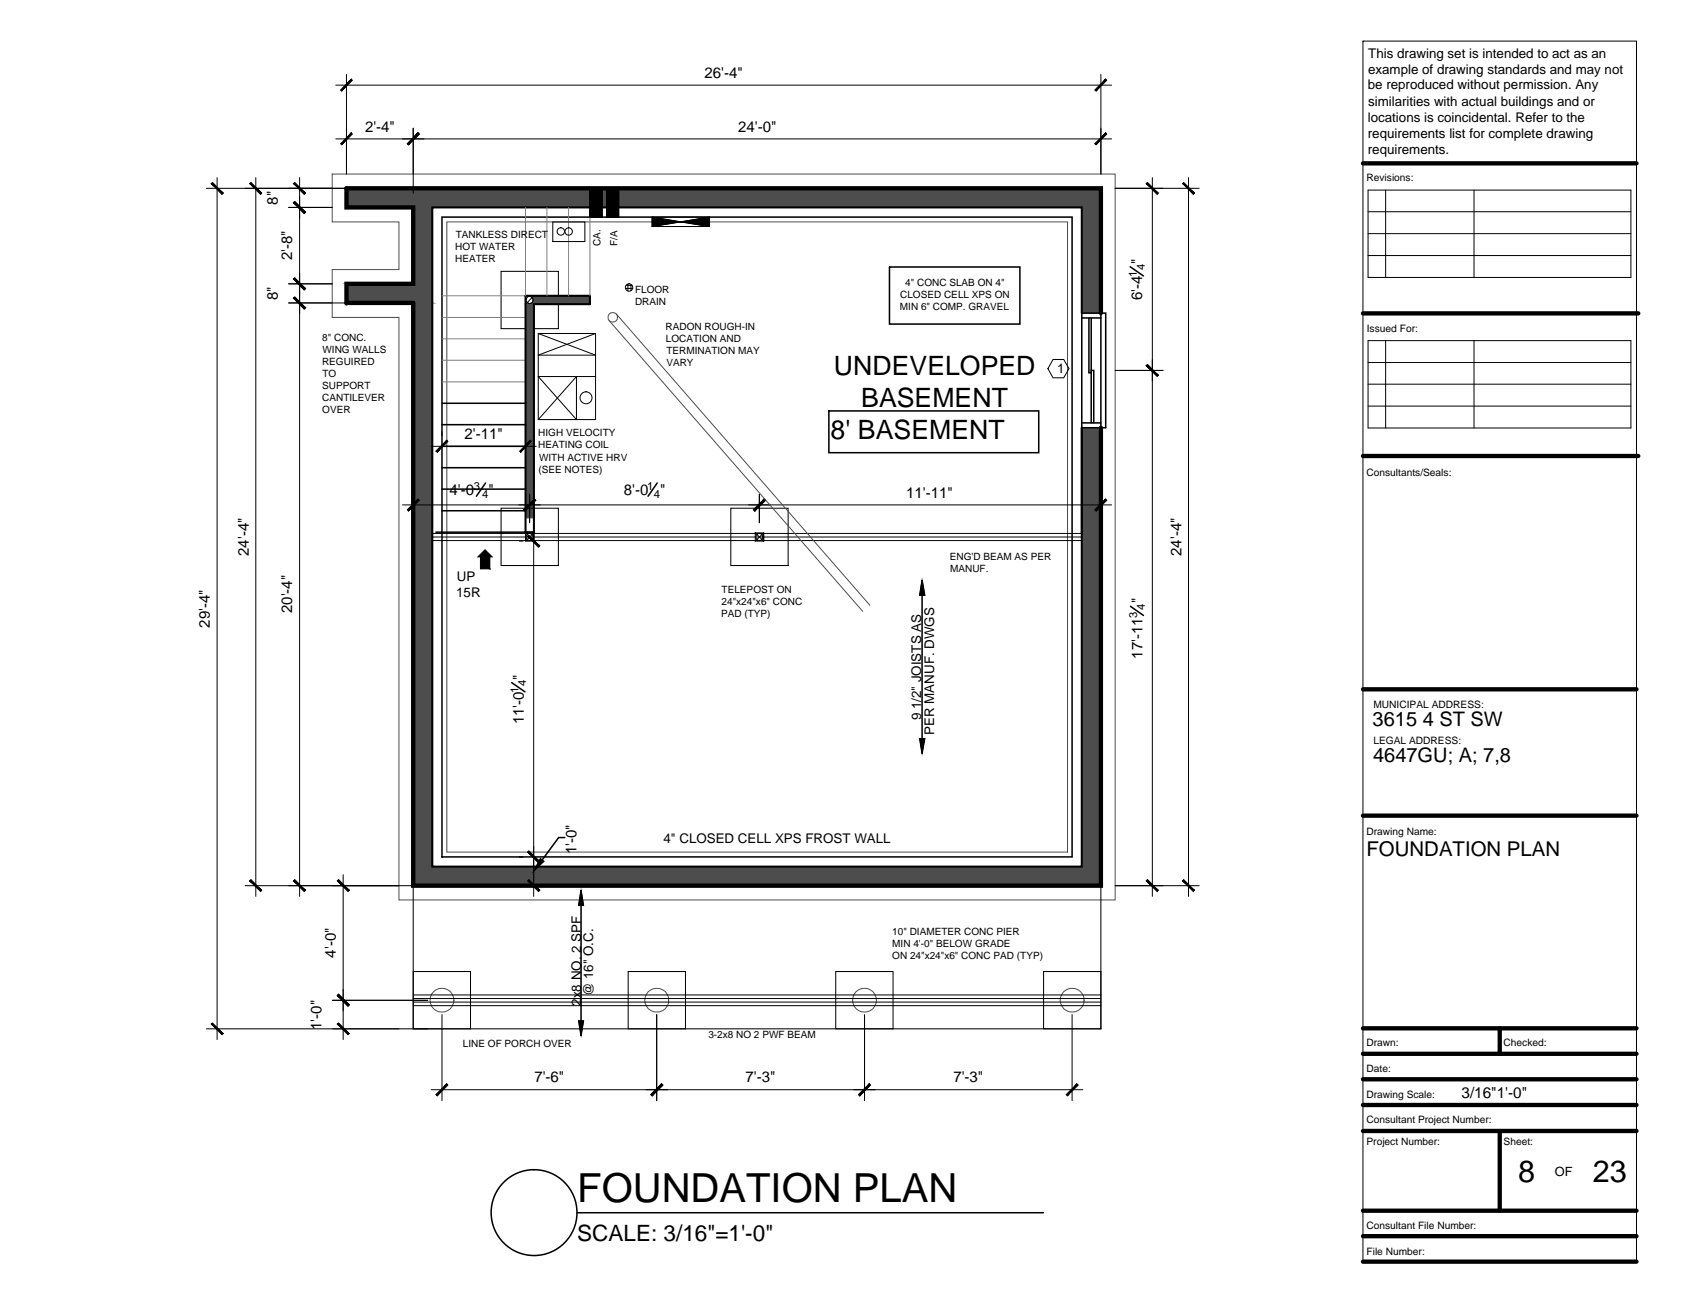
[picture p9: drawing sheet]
<svg xmlns="http://www.w3.org/2000/svg" width="279mm" height="216mm" viewBox="0 0 279 216" stroke-linecap="round" stroke-linejoin="round" font-family="sans-serif">
<!-- layer: Text Titles -->
<g fill="none" stroke="#000" stroke-width=".25">
<path d="M95.9 201.6h77.5"/>
<circle cx="88.8" cy="201.5" r="7.1"/>
</g>
<!-- layer: Hatch General -->
<g fill="#4d4d4d" stroke="#4d4d4d" stroke-width=".17">
<path d="M87.6 50.3h.1h-.1z"/>
<path d="M57.6 31.3l125.4 3.2v-3.2zM57.6 31.3l125.4 3.2h-125.4z"/>
<path d="M68.7 34.5l3.2 12.7v-12.7zM68.7 34.5l3.2 12.7h-3.2z"/>
<path d="M57.6 47.2l14.3 3.1v-3.1zM57.6 47.2l14.3 3.1h-14.3z"/>
<path d="M179.8 34.5l3.2 17.5v-17.5zM179.8 34.5l3.2 17.5h-3.2z"/>
<path d="M179.8 71.1l3.2 17.6v-17.6zM179.8 71.1l3.2 17.6h-3.2z"/>
<path d="M179.8 88.7l3.2 55.3v-55.3zM179.8 88.7l3.2 55.3h-3.2z"/>
<path d="M68.7 50.3l3.2 93.7v-93.7zM68.7 50.3l3.2 93.7h-3.2z"/>
<path d="M68.7 144l114.3 3.2v-3.2zM68.7 144l114.3 3.2h-114.3z"/>
<path d="M88.7 49.2l9.4 .3v-.3zM88.7 49.2l9.4 .3h-9.7z"/>
<path d="M88.4 49.5h9.7zM88.4 49.5h9.7z"/>
<path d="M88.5 49.5l9.6 .1v-.1zM88.5 49.5l9.6 .1h-9.5z"/>
<path d="M88.6 49.6l9.5 .1v-.1zM88.6 49.6l9.5 .1h-9.5z"/>
<path d="M88.6 49.7l9.5 .1v-.1zM88.6 49.7l9.5 .1h-9.5z"/>
<path d="M88.6 49.8l9.5 .1v-.1zM88.6 49.8l9.5 .1h-9.5z"/>
<path d="M88.6 49.9l9.5 .1v-.1zM88.6 49.9l9.5 .1h-9.5z"/>
<path d="M88.6 50l9.5 .1v-.1zM88.6 50l9.5 .1h-9.5z"/>
<path d="M88.6 50.1l9.5 .1v-.1zM88.6 50.1l9.5 .1h-9.6z"/>
<path d="M88.5 50.2l9.6 .1v-.1zM88.5 50.2l9.6 .1h-9.6z"/>
<path d="M88.5 50.3h9.6zM88.5 50.3h9.6h-9.7z"/>
<path d="M87.6 50.3h.1zM87.6 50.3h.1z"/>
<path d="M88.4 50.3l9.7 .1zM88.3 50.4h9.8z"/>
<path d="M87.6 50.3l.2 .1zM87.5 50.4h.3z"/>
<path d="M88.3 50.4h9.8zM88.2 50.4h9.9z"/>
<path d="M87.5 50.4h.4zM87.5 50.4h.4z"/>
<path d="M88.2 50.4h9.9zM88.1 50.4h10z"/>
<path d="M88.1 50.4l10 .1zM88 50.5h10.1z"/>
<path d="M87.5 50.4l.5 .1zM87.5 50.4l.5 .1z"/>
<path d="M87.4 50.5l10.7 .1v-.1zM87.4 50.5l10.7 .1h-10.8z"/>
<path d="M87.3 50.6l1.4 35.5v-35.5zM87.3 50.6l1.4 35.5h-1.4z"/>
</g>
<!-- layer: Foundation -->
<path d="M57.6 50.4v-3.2h11.1v-12.7h-11.1v-3.2h125.4v20.7M57.6 50.3h11.1v96.9h114.3v-76.1" fill="none" stroke="#000" stroke-width=".72"/>
<g fill="none" stroke="#4d4d4d" stroke-width=".17">
<path d="M55.2 28.9h130.1v120.7h-119v-96.8h-11.1v-8h11.1v-7.9h-11.1zM74.3 36.9h103.1v104.7h-103.1z"/>
<circle cx="73.5" cy="166.2" r="1.99"/>
<circle cx="109.2" cy="166.2" r="1.98"/>
<circle cx="143.7" cy="166.2" r="1.99"/>
<circle cx="178.2" cy="166.2" r="1.98"/>
</g>
<!-- layer: Wall Standard -->
<path d="M87.3 49.2h10.8v1.4h-9.4v37.8h-1.4zM179.8 52v-17.5h-107.9v109.5h107.9v-72.9v17.6" fill="none" stroke="#000" stroke-width=".34"/>
<path d="M73.5 36.1h104.7v106.3h-104.7zM187.8 44.3l2.2 1.6M80.7 80.3l-1.5 2.2M109.2 80.3l-1.5 2.2M85.1 113.5l2.2 1.5M187.9 100.8l2.1 1.5M93.9 139.2h-1l-2.8 3.7" fill="none" stroke="#000" stroke-width=".25"/>
<!-- layer: Structural -->
<path d="M71.9 89.3h107.9M71.9 89.8h107.9M71.9 88.7h107.9M68.7 166.6h114.3M68.7 166h114.3M68.7 167.1h114.3M68.7 165.4h114.3" fill="none" stroke="#000" stroke-width=".17"/>
<!-- layer: Foundation -->
<g fill="none" stroke="#000" stroke-width=".17">
<path d="M88.7 49.2l-1.4 1.4M92.8 50.6v4h-4.1M92.8 49.2v-4.1h-9.5v9.5h4M83.3 84.5h9.5v9.5h-9.5zM87.3 88.6h1.4v1.3h-1.4v-1.3l1.4 1.3v-1.3l-1.4 1.3M121.5 84.5h9.5v9.5h-9.5zM125.5 88.6h1.4v1.3h-1.4v-1.3l1.4 1.3v-1.3l-1.4 1.3M68.7 161.5h9.5v9.5h-9.5zM104.4 161.5h9.5v9.5h-9.5zM138.9 161.5h9.5v9.5h-9.5zM173.5 161.5h9.5v9.5h-9.5z"/>
<circle cx="88" cy="49.9" r=".6"/>
<circle cx="88" cy="89.3" r=".59"/>
<circle cx="126.2" cy="89.3" r=".59"/>
</g>
<!-- layer: Stairs -->
<path d="M87.3 34.5v14.7h-13.8M90.9 34.5v14.7M94.5 34.5v14.7M98.1 34.5v14.7M73.5 52.8h13.8M73.5 56.3h13.8M73.5 59.9h13.8M73.5 63.5h13.8" fill="none" stroke="#808080" stroke-width=".17"/>
<path d="M73.5 67h13.8M73.5 70.6h13.8M73.5 74.2h13.8M73.5 77.7h13.8M72.4 88.4h14.9M73.5 81.3h13.8M73.5 84.9h13.8" fill="none" stroke="#000" stroke-width=".25"/>
<!-- layer: Windows Doors -->
<path d="M179.8 52h4v19.1h-4zM179.8 52.8h3.2M181 52.8v9.1h.4v-9.1M183 52v19.1M179.8 70.3h3.2M181.4 70.3v-8.7h.4v8.7" fill="none" stroke="#000" stroke-width=".25"/>
<!-- layer: Text Notes 48 -->
<path d="M147.8 44.4h21.7v9.5h-21.7zM153.3 96.5l.4 2.4h-.8zM153.3 98.9v23.9M152.9 122.8h.8l-.4 2.4zM96.6 148.1l.4 2.4h-.8zM96.6 150.5v19.2M96.2 169.7h.8l-.4 2.4z" fill="none" stroke="#000" stroke-width=".25"/>
<!-- layer: Room Size -->
<path d="M137.8 68.3h34.8v6.9h-34.8z" fill="none" stroke="#000" stroke-width=".25"/>
<!-- layer: Text Notes 48 -->
<g fill="#000" stroke="#000" stroke-width=".17">
<path d="M80.6 91.4l1.2 1.2h-2.4zM153.3 96.5l.4 2.4h-.8zM152.9 122.8h.8l-.4 2.4z"/>
<path d="M79.9 92.6l1.5 1.9v-1.9zM79.9 92.6l1.5 1.9h-1.5z"/>
</g>
<!-- layer: Wall Standard -->
<g fill="#000" stroke="#000" stroke-width=".17">
<path d="M89.8 142.7l.6 .4-1.7 1.7zM96.6 148.1l.4 2.4h-.8zM96.2 169.7h.8l-.4 2.4z"/>
<path d="M58.4 13.1l-1.6 2 1.8-1.8zM58.4 13.1l-1.6 2-.2-.1z"/>
<path d="M182 15l.2 .1 1.6-2zM183.8 13.1l.2 .2-1.8 1.8z"/>
<path d="M35.1 30.5l1.8 1.8 .2-.2zM35.1 30.5l.2-.2 1.8 1.8z"/>
<path d="M41.5 30.5l1.8 1.8 .2-.2zM41.5 30.5l.2-.2 1.8 1.8z"/>
<path d="M48.8 33.7l2 1.6-1.8-1.8zM48.8 33.7l2 1.6-.2 .2z"/>
<path d="M48.8 33.7l1.8 1.8 .2-.2zM48.8 33.7l.2-.2 1.8 1.8z"/>
<path d="M48.8 30.5l1.8 1.8 .2-.2zM48.8 30.5l.2-.2 1.8 1.8z"/>
<path d="M58.4 22.1l-1.6 2 1.8-1.8zM58.4 22.1l-1.6 2-.2-.2z"/>
<path d="M69.5 22.1l-1.8 1.8 .2 .2zM69.5 22.1l.2 .2-1.8 1.8z"/>
<path d="M69.5 22.1l-1.6 2 1.8-1.8zM69.5 22.1l-1.6 2-.2-.2z"/>
<path d="M182 23.9l.2 .2 1.6-2zM183.8 22.1l.2 .2-1.8 1.8z"/>
<path d="M190.5 30.5l1.8 1.8 .2-.2zM190.5 30.5l.2-.2 1.8 1.8z"/>
<path d="M196.6 30.5l1.7 1.8 .2-.2zM196.6 30.5l.1-.2 1.8 1.8z"/>
<path d="M48.8 49.5l2 1.7-1.8-1.8zM48.8 49.5l2 1.7-.2 .2z"/>
<path d="M48.8 46.4l2 1.6-1.8-1.8zM48.8 46.4l2 1.6-.2 .2z"/>
<path d="M48.8 49.5l1.8 1.9 .2-.2zM48.8 49.5l.2-.1 1.8 1.8z"/>
<path d="M48.8 46.4l1.8 1.8 .2-.2zM48.8 46.4l.2-.2 1.8 1.8z"/>
<path d="M74.3 73.2l-1.6 2 1.7-1.8zM72.4 75l1.9-1.8-1.6 2z"/>
<path d="M88.2 73.2l-1.8 1.8 .1 .2zM88.2 73.2l.1 .2-1.8 1.8z"/>
<path d="M190.5 60.8l2 1.6-1.8-1.8zM190.5 60.8l2 1.6-.2 .1z"/>
<path d="M190.5 60.8l1.8 1.7 .2-.1zM190.5 60.8l.2-.2 1.8 1.8z"/>
<path d="M69.5 82.9l-1.6 2 1.8-1.7zM69.5 82.9l-1.6 2-.2-.2z"/>
<path d="M87.1 84.7l.1 .2 1.6-2zM88.8 82.9l.2 .3-1.8 1.7z"/>
<path d="M88.8 82.9l-1.6 2 1.8-1.7zM88.8 82.9l-1.6 2-.1-.2z"/>
<path d="M87.7 89.2l1.8 1.7 .2-.2zM87.9 89l1.8 1.7-2-1.5z"/>
<path d="M125.2 84.7l.2 .2 1.6-2zM127 82.9l.2 .3-1.8 1.7z"/>
<path d="M127 82.9l-1.6 2 1.8-1.7zM127 82.9l-1.6 2-.2-.2z"/>
<path d="M182 84.7l.2 .2 1.6-2zM183.8 82.9l.2 .3-1.8 1.7z"/>
<path d="M41.7 146.2l-.2 .2 2 1.6zM41.5 146.4l2 1.6-.2 .2z"/>
<path d="M49 146.2l-.2 .2 2 1.6zM48.8 146.4l2 1.6-.2 .2z"/>
<path d="M56.1 146.4l1.7 1.8 .3-.2zM56.3 146.2l1.8 1.8-2-1.6z"/>
<path d="M87.9 141.4l-.2 .2 2 1.6zM87.7 141.6l2 1.6-.2 .2z"/>
<path d="M87.9 146.2l-.2 .2 2 1.6zM87.7 146.4l2 1.6-.2 .2z"/>
<path d="M87.7 141.6l1.8 1.8 .2-.2zM87.9 141.4l1.8 1.8-2-1.6z"/>
<path d="M190.7 146.2l-.2 .2 2 1.6zM190.5 146.4l2 1.6-.2 .2z"/>
<path d="M196.7 146.2l-.1 .2 1.9 1.6zM196.6 146.4l1.9 1.6-.2 .2z"/>
<path d="M35.1 170.2l2 1.6-1.8-1.8zM35.1 170.2l2 1.6-.2 .2z"/>
<path d="M56.3 165.2l-.2 .3 2 1.5zM56.1 165.5l2 1.5-.3 .2z"/>
<path d="M56.1 170.2l2 1.6-1.8-1.8zM56.1 170.2l2 1.6-.3 .2z"/>
<path d="M56.1 165.5l1.7 1.7 .3-.2zM56.3 165.2l1.8 1.8-2-1.5z"/>
<path d="M74.3 180.1l-1.6 2 1.7-1.7zM72.4 181.9l1.9-1.8-1.6 2z"/>
<path d="M110 180.1l-1.8 1.8 .2 .2zM110 180.1l.2 .3-1.8 1.7z"/>
<path d="M110 180.1l-1.6 2 1.8-1.7zM110 180.1l-1.6 2-.2-.2z"/>
<path d="M142.7 181.9l.2 .2 1.6-2zM144.5 180.1l.2 .3-1.8 1.7z"/>
<path d="M144.5 180.1l-1.6 2 1.8-1.7zM144.5 180.1l-1.6 2-.2-.2z"/>
<path d="M177.2 181.9l.2 .2 1.6-2zM179 180.1l.2 .3-1.8 1.7z"/>
</g>
<!-- layer: Mechanical -->
<g fill="none" stroke="#000" stroke-width=".17">
<path d="M91.9 36.9h5.3v3.2h-5.3zM89.5 55.4v14.3M89.5 55.4h9.5M89.5 55.4l9.5 3.6h-9.5l9.5-3.6M99 55.4v14.3h-9.5M104 47.9h1.2M104.1 47.4h.9M104.4 47.3v1.1M104.9 47.3v1M99 62.6h-9.5l6.3 7.1v-7.1l-6.3 7.1"/>
<circle cx="93.2" cy="38.5" r=".61"/>
<circle cx="94.5" cy="38.5" r=".61"/>
<circle cx="104.6" cy="47.8" r=".61"/>
<circle cx="97.4" cy="66.1" r=".99"/>
</g>
<!-- layer: Miscellaneous -->
<g fill="none" stroke="#000" stroke-width=".25">
<path d="M98.1 31.3h.1M98.1 31.3l1.9 2-1.9 2 .7 .8 1.2-1.3M98.1 31.6l1.9 1.9-1.9 2 .5 .6 1.4-1.5M98.1 31.8l1.9 2-1.9 1.9 .3 .4M98.1 32l1.9 2-1.9 2 .1 .1M98.1 32.2l1.9 2-1.9 1.9M98.1 32.4l1.9 1.9M98.1 32.6l1.9 2M98.1 32.8l1.9 2M98.1 33l1.9 2M98.1 33.2l1.9 2M98.1 31.3v4.8"/>
<path d="M98.2 31.3l1.8 1.8-1.9 2 .9 1 1-1.1M98.3 31.3l-.2 .2M98.4 31.3l1.6 1.6-1.9 2 1.1 1.2 .8-.9M98.5 31.3l-.4 .4M98.7 31.3l1.3 1.4-1.9 2 1.3 1.4 .6-.7M98.7 31.3l-.6 .6M98.9 31.3l1.1 1.2-1.9 2 1.5 1.6 .4-.4M98.9 31.3l-.8 .8M99.1 31.3l.9 1-1.9 2 1.7 1.8 .2-.2M99.1 31.3l-1 1.1M99.3 31.3l.7 .8-1.9 2 1.9 1.9M99.3 31.3l-1.2 1.3"/>
<path d="M99.5 31.3l.5 .5-1.9 2 1.9 2M99.5 31.3l-1.4 1.5M99.7 31.3l.3 .3-1.9 2 1.9 2M99.8 31.3l-1.7 1.7M99.9 31.3l.1 .1-1.9 2 1.9 2M100 31.3l-1.9 1.9M100 36.1h.1M100 34.4l-1.6 1.7M100 31.3v4.8M100.9 31.4l1.9 2M100.9 31.6l1.9 2M100.9 31.8l1.9 2"/>
<path d="M100.9 32l1.9 2M100.9 32.2l1.9 2M100.9 32.4l1.9 2M100.9 32.7l1.9 1.9M100.9 32.9l1.9 1.9M100.9 33.1l1.9 1.9M100.9 33.2l1.9 2M100.9 33.5l1.9 1.9M100.9 33.7l1.9 2M100.9 33.9l1.9 2M100.9 34.3l1.7 1.8M100.9 34.5l1.5 1.6"/>
<path d="M100.9 34.7l1.3 1.4M100.9 34.9l1.1 1.2M100.9 35.2l.8 .9M100.9 35.4l.6 .7M100.9 35.6l.4 .5M100.9 35.8l.2 .3M100.9 31.3v4.8M101 31.3l1.8 1.9M101 31.3l-.1 .2M101.2 31.3l1.6 1.6M101.2 31.3l-.3 .4M101.4 31.3l1.4 1.4"/>
<path d="M101.4 31.3l-.5 .6M101.6 31.3l1.2 1.2M101.7 31.3l-.8 .8M101.8 31.3l1 1M101.9 31.3l-1 1M102.8 31.7l-.3-.4-1.6 1.6M102.8 31.5l-.1-.2-1.8 1.9M102.8 31.4l-1.9 2M102.8 31.6l-1.9 2M102.8 31.8l-1.9 2M102.8 32l-1.9 2M102.8 32.2l-1.9 2"/>
<path d="M102.8 32.4l-1.9 2M102.8 32.7l-1.9 1.9M102.8 32.9l-1.9 2M102.8 31.9l-.6-.6-1.3 1.4M102.8 32.1l-.8-.8-1.1 1.2M102.8 31.3v4.8l-1.9-2M102.8 34.1l-1.9 2v-.1M102.8 33.1l-1.9 2M102.8 33.3l-1.9 2M102.8 33.5l-1.9 2M102.8 33.7l-1.9 2M102.8 33.9l-1.9 2"/>
<path d="M102.8 34.3l-1.7 1.8M102.8 34.6l-1.5 1.5M102.8 34.8l-1.3 1.3M102.8 35l-1.1 1.1M102.8 35.2l-.9 .9M102.8 35.4l-.7 .7M102.8 35.6l-.5 .5M102.8 35.8l-.3 .3M102.8 36v.1"/>
</g>
<!-- layer: Electrical -->
<path d="M108.4 36.1l4.7 .8h-4.7zM108.4 36.9h4.7l-4.7 .7zM113.1 36.9h4.8v.7zM113.1 36.9l4.8-.8v.8z" fill="#000" stroke="#000" stroke-width=".17"/>
<path d="M226.5 6.8h45.5v202.9h-45.5zM108.4 36.1h9.5v1.5h-9.5zM108.4 36.1l9.5 1.5M117.9 36.1l-9.5 1.5" fill="none" stroke="#000" stroke-width=".17"/>
<!-- layer: Wall Standard -->
<g fill="none" stroke="#000" stroke-width=".17">
<path d="M55.8 14.2h129M57.6 12.4v16.5M183 12.4v16.5M34.3 31.3h32M36.1 29.5v143.3M42.5 29.5v119.5M48 34.5h7.2M49.8 29.5v119.5M55.8 23.1h129M68.7 21.3v10.8M185.3 31.3h14M191.5 29.5v119.5"/>
<path d="M197.5 29.5v119.5M48 50.3h18.3M48 47.2h7.2M71.7 74.2h17.4M73.5 71.8v.6M87.3 71.8v.6M185.3 61.6h8M66.9 83.9h117.9M68.7 82.1v4.8M86.3 89.9h.6M88 82.1v4.8M88.7 88.2v60.8"/>
<path d="M126.2 82.1v4.8M183 82.1v4.8M40.7 147.2h30.4M57 145.4v27.4M68.7 147.2v23.8h114.3v-23.8M86.3 147.2h.6M86.3 142.4h.6M185.3 147.2h14M34.3 171h36.8M55.3 166.3h15.8M73.5 168.6v14.3M109.1 168.6v14.3"/>
<path d="M143.7 168.6v14.3M178.2 168.6v14.3M71.7 181.1h108.3"/>
</g>
<!-- layer: Hatch General -->
<g fill="none" stroke="#4d4d4d" stroke-width=".17">
<path d="M101.2 53.3l42.2 48.3M102.5 52.2l42.1 48.4"/>
<circle cx="101.8" cy="52.7" r=".8"/>
</g>
<!-- layer: Tbk-text -->
<g fill="none" stroke="#000" stroke-width=".17">
<path d="M227.4 31.6h43.7v14.5h-43.7zM227.4 38.8h43.7M227.4 35.2h43.7M230.3 31.6v14.5M245 31.6v14.5M175 59.7h1.8l.9 1.6-.9 1.5h-1.8l-.8-1.5zM227.4 56.6h43.7v14.5h-43.7zM227.4 42.5h43.7M230.3 56.6v14.5M245 56.6v14.5M227.4 67.5h43.7M227.4 63.9h43.7"/>
<path d="M227.4 60.3h43.7"/>
</g>
<!-- layer: Tbk-lines -->
<g fill="none" stroke="#000" stroke-width=".72">
<path d="M226.5 27.1h45.5M226.5 52.1h45.8M226.5 75.8h45.8M226.5 114.6h45.5M226.5 135.6h45.5M226.5 170.9h45.5M226.5 175.1h45.5M226.5 179.4h45.5M249.3 170.9v4.2M226.5 188h45.5M226.5 183.7h45.5M249.3 188v13.2"/>
<path d="M226.5 209.7h45.5M226.5 205.5h45.5M226.5 201.2h45.5"/>
</g>
<text font-size="6.7" x="95.9" y="199.8">FOUNDATION PLAN</text>
<g font-size="5.1">
<text x="252.3" y="196.5">8</text>
<text x="264.7" y="196.5">23</text>
</g>
<g font-size="4.4">
<text x="138.6" y="62.4">UNDEVELOPED</text>
<text x="143.1" y="67.7">BASEMENT</text>
<text x="138.1" y="73">8' BASEMENT</text>
</g>
<text font-size="3.7" x="95.9" y="206.2">SCALE: 3/16&quot;=1'-0&quot;</text>
<text font-size="3.4" x="227.1" y="142.3">FOUNDATION PLAN</text>
<g font-size="3.3">
<text x="228.1" y="120.6">3615 4 ST SW</text>
<text x="228.2" y="126.7">4647GU; A; 7,8</text>
</g>
<g font-size="2.5">
<text x="117.1" y="12.9">26'-4&quot;</text>
<text x="60.7" y="21.9">2'-4&quot;</text>
<text x="122.7" y="21.9">24'-0&quot;</text>
<text x="46.2" y="34" transform="rotate(-90 46.2 34)">8&quot;</text>
<text x="48.6" y="43.3" transform="rotate(-90 48.6 43.3)">2'-8&quot;</text>
<text x="189.8" y="43.9" transform="rotate(-90 189.8 43.9)">&quot;</text>
<text x="46.2" y="49.9" transform="rotate(-90 46.2 49.9)">8&quot;</text>
<text x="189.8" y="49.9" transform="rotate(-90 189.8 49.9)">6'-4</text>
<text x="77.2" y="73">2'-11&quot;</text>
<text x="74.7" y="82.3">4'-0</text>
<text x="81.2" y="82.3">&quot;</text>
<text x="103.7" y="82.3">8'-0</text>
<text x="109.7" y="82.3">&quot;</text>
<text x="150.6" y="82.7">11'-11&quot;</text>
<text x="41.3" y="92.4" transform="rotate(-90 41.3 92.4)">24'-4&quot;</text>
<text x="196.4" y="92.4" transform="rotate(-90 196.4 92.4)">24'-4&quot;</text>
<text x="48.6" y="101.9" transform="rotate(-90 48.6 101.9)">20'-4&quot;</text>
<text x="189.9" y="100.3" transform="rotate(-90 189.9 100.3)">&quot;</text>
<text x="34.9" y="104.3" transform="rotate(-90 34.9 104.3)">29'-4&quot;</text>
<text x="87.1" y="113" transform="rotate(-90 87.1 113)">&quot;</text>
<text x="189.9" y="109.5" transform="rotate(-90 189.9 109.5)">17'-11</text>
<text x="87.1" y="120.4" transform="rotate(-90 87.1 120.4)">11'-0</text>
<text x="95.8" y="142" transform="rotate(-90 95.8 142)">1'-0&quot;</text>
<text x="55.8" y="159.1" transform="rotate(-90 55.8 159.1)">4'-0&quot;</text>
<text x="53.4" y="171.2" transform="rotate(-90 53.4 171.2)">1'-0&quot;</text>
<text x="88.8" y="179.9">7'-6&quot;</text>
<text x="123.9" y="179.9">7'-3&quot;</text>
<text x="158.5" y="179.9">7'-3&quot;</text>
<text x="242.9" y="182.4">3/16&quot;1'-0&quot;</text>
</g>
<g font-size="2.2">
<text x="227.4" y="9.6">This drawing set is intended to act as an</text>
<text x="227.3" y="14.9">be reproduced without permission. Any</text>
<text x="227.4" y="12.2">example of drawing standards and may not</text>
<text x="227.4" y="17.5">similarities with actual buildings and or</text>
<text x="227.3" y="20.2">locations is coincidental. Refer to the</text>
<text x="227.3" y="22.9">requirements list for complete drawing</text>
<text x="227.3" y="25.5">requirements.</text>
<text x="175.7" y="62">1</text>
<text x="75.8" y="99.2">15R</text>
<text x="75.9" y="96.6">UP</text>
<text x="153.1" y="119.7" transform="rotate(-90 153.1 119.7)">9 1/2&quot; JOISTS AS</text>
<text x="155.3" y="122.1" transform="rotate(-90 155.3 122.1)">PER MANUF. DWGS</text>
<text x="110.3" y="140.2">4&quot; CLOSED CELL XPS FROST WALL</text>
<text x="96.6" y="167.1" transform="rotate(-90 96.6 167.1)">2x8 NO. 2 SPF</text>
<text x="98.6" y="165.6" transform="rotate(-90 98.6 165.6)">@ 16&quot; O.C.</text>
</g>
<text font-size="2.1" x="258.4" y="195.5">OF</text>
<g font-size="1.9">
<text x="188.9" y="46" transform="rotate(-90 188.9 46)">1</text>
<text x="190.3" y="44.9" transform="rotate(-90 190.3 44.9)">4</text>
<text x="78.8" y="81.4">3</text>
<text x="80.2" y="82.7">4</text>
<text x="107.5" y="81.4">1</text>
<text x="108.7" y="82.7">4</text>
<text x="190.3" y="101.4" transform="rotate(-90 190.3 101.4)">4</text>
<text x="189" y="102.7" transform="rotate(-90 189 102.7)">3</text>
<text x="86.2" y="115.2" transform="rotate(-90 86.2 115.2)">1</text>
<text x="87.5" y="114" transform="rotate(-90 87.5 114)">4</text>
</g>
<g font-size="1.7">
<text x="227.1" y="30.2">Revisions:</text>
<text x="75.7" y="41.6">HOT WATER</text>
<text x="75.7" y="39.6">TANKLESS DIRECT</text>
<text x="99.8" y="40.9" transform="rotate(-90 99.8 40.9)">CA.</text>
<text x="102.6" y="41" transform="rotate(-90 102.6 41)">F/A</text>
<text x="75.7" y="43.5">HEATER</text>
<text x="150.5" y="47.6">4&quot; CONC SLAB ON 4&quot;</text>
<text x="105.6" y="48.7">FLOOR</text>
<text x="105.6" y="50.7">DRAIN</text>
<text x="149.6" y="51.6">MIN 6&quot; COMP. GRAVEL</text>
<text x="149.6" y="49.6">CLOSED CELL XPS ON</text>
<text x="53.6" y="56.7">8&quot; CONC.</text>
<text x="53.6" y="58.6">WING WALLS</text>
<text x="110.6" y="54.8">RADON ROUGH-IN</text>
<text x="110.7" y="56.9">LOCATION AND</text>
<text x="110.8" y="58.9">TERMINATION MAY</text>
<text x="227.2" y="55.1">Issued For:</text>
<text x="53.5" y="60.7">REGUIRED</text>
<text x="53.6" y="64.7">SUPPORT</text>
<text x="53.6" y="62.7">TO</text>
<text x="110.8" y="60.8">VARY</text>
<text x="53.6" y="66.7">CANTILEVER</text>
<text x="53.6" y="68.7">OVER</text>
<text x="89.5" y="72.5">HIGH VELOCITY</text>
<text x="89.5" y="74.5">HEATING COIL</text>
<text x="89.6" y="76.6">WITH ACTIVE HRV</text>
<text x="89.5" y="78.5">(SEE NOTES)</text>
<text x="227.1" y="79.1">Consultants/Seals:</text>
<text x="157.9" y="93">ENG'D BEAM AS PER</text>
<text x="157.9" y="95">MANUF.</text>
<text x="119.9" y="98.6">TELEPOST ON</text>
<text x="119.9" y="100.6">24&quot;x24&quot;x6&quot; CONC</text>
<text x="119.9" y="102.6">PAD (TYP)</text>
<text x="228.3" y="117.7">MUNICIPAL ADDRESS:</text>
<text x="228.3" y="123.6">LEGAL ADDRESS:</text>
<text x="227.1" y="138.7">Drawing Name:</text>
<text x="148.3" y="155.5">10&quot; DIAMETER CONC PIER</text>
<text x="148.3" y="157.5">MIN 4'-0&quot; BELOW GRADE</text>
<text x="148.3" y="159.4">ON 24&quot;x24&quot;x6&quot; CONC PAD (TYP)</text>
<text x="117.7" y="172.6">3-2x8 NO 2 PWF BEAM</text>
<text x="227.1" y="173.9">Drawn:</text>
<text x="249.9" y="173.9">Checked:</text>
<text x="76.9" y="174">LINE OF PORCH OVER</text>
<text x="227.1" y="178.2">Date:</text>
<text x="227.1" y="182.4">Drawing Scale:</text>
<text x="227.1" y="190.4">Project Number:</text>
<text x="227.1" y="186.7">Consultant Project Number:</text>
<text x="249.9" y="190.4">Sheet:</text>
<text x="227.1" y="208.5">File Number:</text>
<text x="227.1" y="204.3">Consultant File Number:</text>
</g>
</svg>
